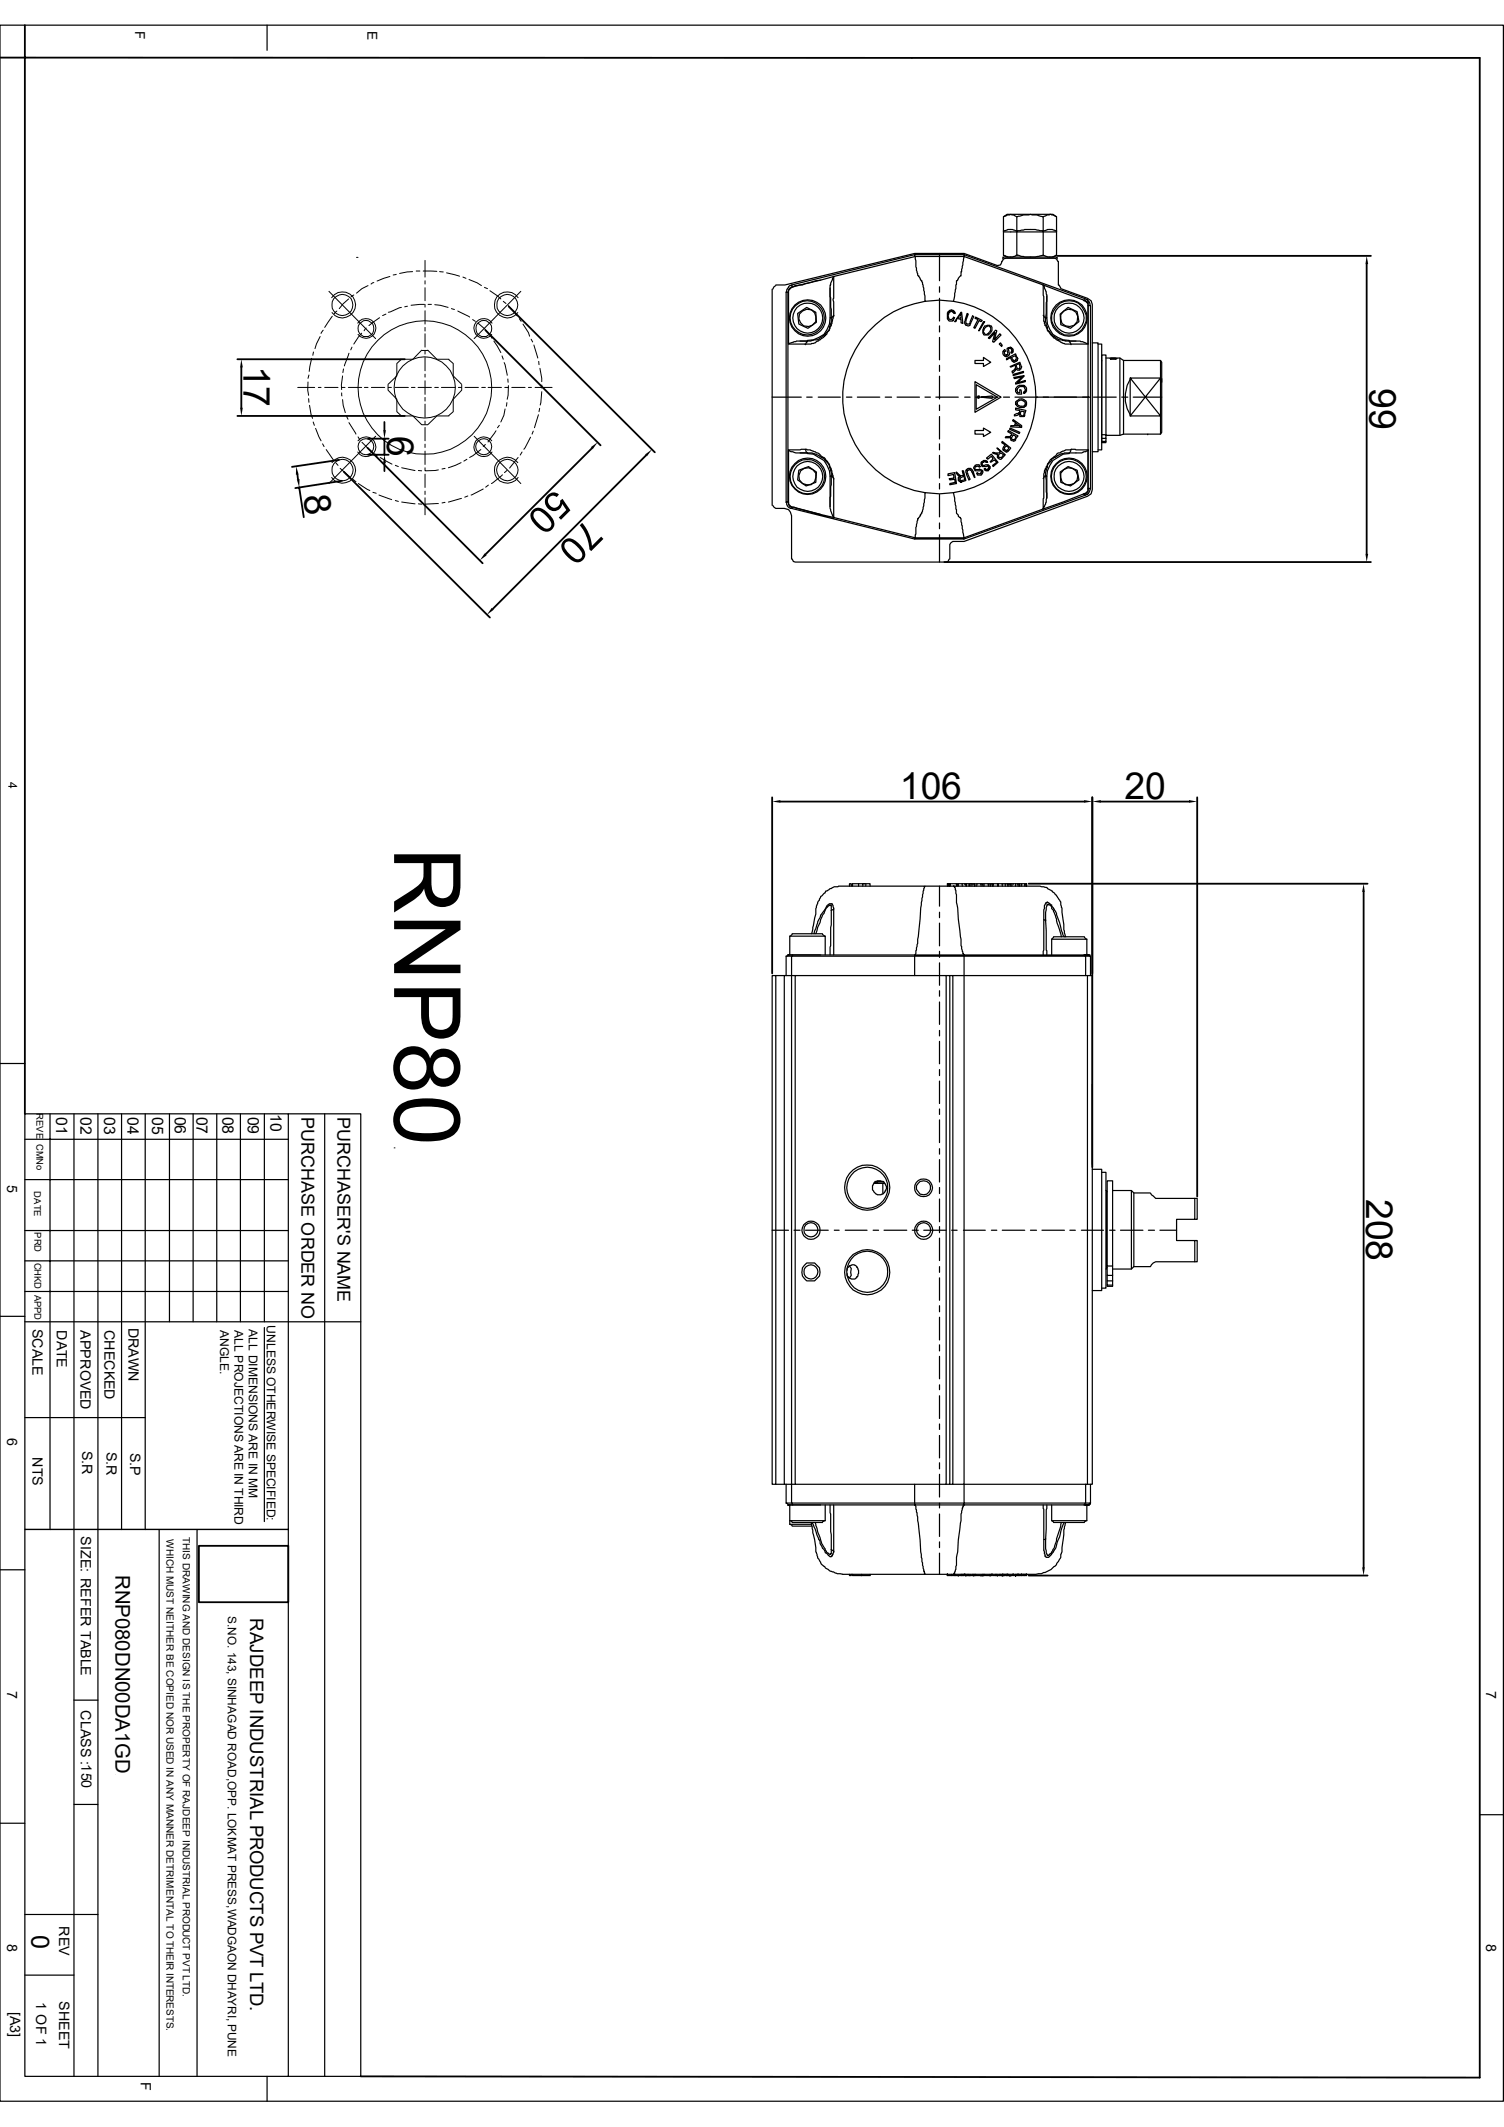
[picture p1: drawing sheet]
<svg xmlns="http://www.w3.org/2000/svg" width="210mm" height="297mm" viewBox="0 0 210 297" stroke-linecap="round" stroke-linejoin="round" font-family="sans-serif">
<g fill="none" stroke="#000" stroke-width=".17">
<path d="M0 3.5h209.9v289.9h-209.9zM37.3 3.5v3.5M108.3 39.9l-.2 .1-.2 .4M108.3 39.8h1.2M110.5 39.8a1.02 1.02 0 0 0-.6 .7l-.1 .3v29.3l.1 .2a.72 .72 0 0 0 .6 .7M114.6 39.1l-.7 .1-1.8 .6a2.03 2.03 0 0 0-1.9 .7l-.1 .1v7.4l1.1-.4h2l.5-.1a1.4 1.4 0 0 0 1.2-.6h.2a2.89 2.89 0 0 0 .9-1.7l.1-.8M116.4 38.6v3.1h-.1a6.5 6.5 0 0 1-.9 5l-.3 .2a3.3 3.3 0 0 1-3.2 1.1h-1.8M116.4 38.6a4.4 4.4 0 0 0-.5 2.6l.2 3.2M127.7 35.6l-17.2 4.2 .1 .2h.2l5.6-1.4M131.2 35.4v3.8M134.6 35.9v-.1h-6.8l-11.4 2.8v.1M134.6 35.6h-6.9l.2 .8v.8a3.6 3.6 0 0 0 .7 1.8l.1 .3a8.1 8.1 0 0 1 .5 2.8 13.5 13.5 0 0 1 15.5 13.4"/>
<path d="M134.6 35.8l-.3 2.1h-.1v.6l-.5 .5a.63 .63 0 0 0-.1 .7l-.5 2.4M139.9 36.5l-.2 .5-.4 .1-4.7-1.7h-6.9l-18.1 4.4M140 36.5l.1-.3 .4-.1h6.8l.2 .1 .2 .3M140 36.2v-.3h7.6v.3M140.1 30.3l.5-.4h6.4l.5 .4M140.1 35.6l.5 .3M142 30.3l.9-.3h.7a4.6 4.6 0 0 1 2.1 .3v2.1h-3.7zM142 32.2a10.1 10.1 0 0 1 3.7 0v3.4a6.8 6.8 0 0 1-3.7 0zM142 32.2l-.7-.2h-.6l-.6 .2v3.4a1.82 1.82 0 0 0 1.9 0M142 30.3a1.96 1.96 0 0 0-1.4-.3l-.5 .3v2.1h1.9M145.7 30.3l.9-.4 .5 .1 .4 .3v2.1h-1.8M145.7 32.2l.9-.2 .9 .2v3.4l-.5 .3"/>
<path d="M147.5 35.6h-.1a1.68 1.68 0 0 1-1.7 0M147.8 36.5v3.3M147.9 39.8l.2 .4M107.8 40.4v30.2M107.8 55.5h4.1M109.9 40.8h.2M110.6 40l-.2 .1a.45 .45 0 0 0-.3 .5l-.1 .2v29.3h.1a.43 .43 0 0 0 .3 .6v.1h.2M111.4 43.8l1.2-.9 1.3 .7 .1 1.4-1.2 .8-1.3-.5zM111.7 47.6h1l-.2 .5M112.1 43.4l.5-.2a1.22 1.22 0 0 1 1.3 .8 1.22 1.22 0 0 1-.5 1.4 1.21 1.21 0 0 1-1.6-.3 1.21 1.21 0 0 1 .3-1.7zM112.6 55.5h.8M114.3 55.5h3"/>
<path d="M115.9 40.2v4.2M116.1 44.4h-.2l-.1 .9-.7 1.4-1.5 .8h-.9M116.4 44.1v-.1l-.2 .4M118.2 55.5h.8M119.7 55.5h3.2M123.6 55.5h.9M125.3 55.5h3.1M129.2 42.1a13.5 13.5 0 0 0-11.5 13.3 13.5 13.5 0 0 0 11.5 13.4M129.2 55.5h.7M130.7 55.5h3.1M131.2 40v.8M131.2 41.7v3.1"/>
<path d="M131.2 45.5v.9M131.2 47.1v3.1M131.2 51v.9M131.2 52.5v3.2M131.2 56.6v.7M131.2 58.2v3.1M132.4 43.5a.7 .7 0 0 1 .7-.2l.3 .5h-.2v-.1a.41 .41 0 0 0-.5-.2 .41 .41 0 0 0-.2 .4l-.1 .2v.2h.1a.34 .34 0 0 0 .3 .3 .34 .34 0 0 0 .3-.3l.2 .1a.53 .53 0 0 1-.6 .4 .53 .53 0 0 1-.4-.7zM134.2 43.6h.1l.2 1.6-.3-.1v-.5l-.6-.1-.1 .4h-.2zM134.2 43.7v.8l-.5-.1 .5-.5zM134.7 55.5h.8M135 43.8l.2 .1-.3 1a.3 .3 0 0 0 .3 .4 .3 .3 0 0 0 .3-.4l.3-.8 .2 .1-.4 .7a.59 .59 0 0 1-.5 .6 .59 .59 0 0 1-.3-.9zM136.1 53.3l3.7 2.2-3.7 2.1z"/>
<path d="M136.1 50.3h1.2v-.4l1 .7-1 .6v-.4h-1.2zM136.2 44.3l1 .4-.2 .2-.3-.2-.6 1.1h-.1l.6-1.2-.5-.2zM136.2 55.5h3.2M136.3 53.7l3 1.8-3 1.6zM136.6 55.3h.1v.3l-.2-.1zM136.6 55.5l.1-.1v.1zM137 55.5l1.5-.2 .1 .1-.1 .2zM137.3 44.9h.2l-.8 1.3zM137.5 45.5h.2a.56 .56 0 0 1 .7 0 .56 .56 0 0 1 .1 .7 .88 .88 0 0 1-1 .6 .6 .6 0 0 1-.2-.9zM137.5 45.8a.67 .67 0 0 1 .8-.2 .76 .76 0 0 1-.7 1.1l-.1-.1a.51 .51 0 0 1 0-.8zM139 46.1l.2 .1-.3 1.3 .7-.9 .2 .2-1 1-.2-.1 .3-1.3-.7 .9-.2-.1zM139.5 48l.2-.1 .3 .3-.1 .2z"/>
<path d="M140 49.1l.3-.3 .1 .2-.1 .1a.3 .3 0 0 0-.1 .3 .3 .3 0 0 0 .3 .2v.1a.62 .62 0 0 0 .1-.8v-.3h.2l.3-.1 .1 .1a.28 .28 0 0 1 .3 .2 .28 .28 0 0 1-.1 .3l-.1 .2-.2-.1a.32 .32 0 0 0 .2-.4 .32 .32 0 0 0-.4-.2l-.1 .1 .1 .4a.46 .46 0 0 1-.3 .6 .46 .46 0 0 1-.6-.4zM140.1 55.5h.9M140.5 50.1l1.3-.7 .2 .5h.1a.43 .43 0 0 1-.4 .6l-.1 .1-.2-.1-.3-.6-.6 .3zM141.1 51.2l1.3-.6 .2 .6h.1l-.1 .3a.45 .45 0 0 1-.8-.1v.3l-.4 .4-.1-.2a.67 .67 0 0 0 .4-.9l-.6 .3zM141.1 59.8l1.3 .6-.1 .1-1.3-.6zM141.2 49.9l.6-.2 .1 .2a.29 .29 0 0 1-.1 .4 .29 .29 0 0 1-.4-.1zM141.5 52.3l1.4-.4v.1l-1.4 .5zM141.5 58.6l1.2 .8v.3l-1.6-.1v-.2h.5l.2-.4-.4-.2zM141.6 52.7l1.4-.2-.9 1 1.1-.4v.2l-1.4 .3v-.1l.9-.9-1.1 .3zM141.7 55.5h3.2M141.8 57l1.5 .3-.2 .5a.32 .32 0 0 1-.4 .4 .26 .26 0 0 1-.3-.2 .26 .26 0 0 1 0-.3l-.3 .3-.5 .1v-.2l.8-.3v-.3l-.6-.1zM141.8 56.1h.1a.75 .75 0 0 1 .9-.4 .75 .75 0 0 1 .5 .8v.1a.87 .87 0 0 1-1.4-.1h-.1z"/>
<path d="M141.8 51l.5-.2 .1 .4a.22 .22 0 0 1-.2 .3 .22 .22 0 0 1-.2-.2zM141.9 59.1l.6 .4-.7-.1zM142 54.1a.75 .75 0 0 1 .9-.3 .75 .75 0 0 1 .4 .8l-.3 .3-.1-.1a.44 .44 0 0 0 .2-.6 .44 .44 0 0 0-.5-.2 .55 .55 0 0 0-.5 .8l.3 .1v-.5h.2l.1 .6h-.5a.57 .57 0 0 1-.2-.9zM142.2 56h.1a.52 .52 0 0 1 .8 .1 .4 .4 0 0 1-.1 .6h-.3a.54 .54 0 0 1-.6-.3l-.1-.1zM142.6 57.4l.4 .1v.3a.26 .26 0 0 1-.3 .3 .26 .26 0 0 1-.2-.4zM145.7 44l.2 .4M145.7 55.5h.7M146 44.4l.1-1.8a3.4 3.4 0 0 0-.2-2.2l-.2-.6 .1 4.2a3 3 0 0 0 .5 2v.2a2.85 2.85 0 0 0 1.1 1.2l.4 .1a3.1 3.1 0 0 0 2.4 .5h1.7v-5.1a.64 .64 0 0 0-.3-.8l-5.9-2.3-11.2-4 .1-.2 17.3 6.3 .4 .8v12.8M146 44.4h.2l.1 .9a2.77 2.77 0 0 0 2.2 2.2h.8M146 44.4v.6l.1 .1a2.72 2.72 0 0 0 .8 1.7l.3 .1a1.89 1.89 0 0 0 1.3 .6h.2v.1h2.1l1.1 .4M146.2 41.3v3.1M147.2 55.5h3.1"/>
<path d="M147.5 42.8a2.28 2.28 0 0 1 3.9 .6 2.17 2.17 0 0 1-.3 2.6l-1.1 .8h-1.4a2.75 2.75 0 0 1-1.7-2.8l.2-.6zM148 43.9l1.1-1 1.3 .6 .3 1.4-1.2 .9-1.4-.5zM148.1 40.3l3.7 1.4 .6 .3 .1 .5v25.9l-.1 .6-.6 .3-17.2 6.3h-1.5l-.5 .4v2.1M150.2 47.6h-.9l.3 .5M151.2 55.5h.7M151.3 42v-.1l.3 .1 .2 .2a.38 .38 0 0 1 .1 .5M151.5 41.7l-.1 .3M152.2 42.7h-.3v12.8h.4v12.8l-.2 .3a.6 .6 0 0 1-.5 .5l-17 6.2M152.5 47.9h.8v15.2h-.8M152.7 55.5h3.2M153.3 48h.5v14.8h-.5M153.8 50.3v.1"/>
<path d="M154.4 50h2l.5 .3h5.2v3M155.1 50l.9 .1-.9 .1-.1-.1zM156.4 50v10.8M156.6 55.5h.9M156.9 50.3v10.3M157.8 52.8l4.3 5.3v-5.3h-4.3v5.3h4.3v2.5h-1.8M157.9 52.8a4.9 4.9 0 0 0 0 5.3M158.2 55.5h4M162.1 50.3l.1 .3v2.8M162.1 52.8l-4.3 5.3M162.2 52.9v7.5l-.1 .2M107.9 70.6l.4 .4h1.2l.6 .2 .3 .3 .1 .5v6.1"/>
<path d="M109.9 70.1h.2M110.1 62.8l.3 .3 .7 .1h1.6M110.6 78.1l.2 .3 .2 .1h21.1l.3-.1 .1-.3M111.5 65.7l1.4-.5 1.1 .7-.1 1.5-1.3 .5-1.2-.9zM111.7 63.2h1M111.8 65.7a1.24 1.24 0 0 1 1.9 .1 1.24 1.24 0 0 1-.5 1.9 1.26 1.26 0 0 1-1.4-.4 1.26 1.26 0 0 1 0-1.6zM112.5 62.7l.2 .6 .9 .1 1.5 .9 .7 1.4 .1 .8h.2M112.7 63.2a3.5 3.5 0 0 1 2.1 .7l.3 .2a2.91 2.91 0 0 1 1 2.2v.2M115.9 66.5v4.2M116.1 66.5l-.1 2.6a4.7 4.7 0 0 0 .2 2.9l.2 .3M116.2 66.4l.2 .5M116.4 72.3l-5.6-1.5h-.2l-.1 .2 17.2 4.3"/>
<path d="M131.2 62v.8M131.2 63.6v3.2M131.2 67.5v.8M131.2 69v3.2M131.2 73v.8M131.2 74.7v3.8M132.4 66.2l.9-.2 .3 1.5-1 .2v-.2l.8-.1-.1-.5-.7 .1-.1-.2h.7l-.1-.5-.7 .1zM133.6 65.9l.4 .5h.5l-.1-.7h.1l.4 1.4-.7 .2v.1l-.2-.2a.29 .29 0 0 1-.2-.2 .29 .29 0 0 1 .1-.3l.2-.2-.4-.2-.2-.3zM134 66.8l.6-.3 .1 .5-.6 .1zM135 65.5a.45 .45 0 0 1 .8 .2l.3 1-.5-1a.33 .33 0 0 0-.4-.1 .33 .33 0 0 0-.2 .4l.5 .9-.2 .1-.3-.9a.4 .4 0 0 1 0-.6zM136.1 60.1h1.2v-.3l1 .6-1 .6v-.4h-1.2zM136.1 65h.1a.45 .45 0 0 1 .7 .2h-.2l-.1-.1h-.2v.1a.23 .23 0 0 0-.3 .1 .23 .23 0 0 0 .1 .3h.5v-.1l.1 .1a.34 .34 0 0 1 .4 .4 .48 .48 0 0 1-.5 .3h-.2l-.1-.1 .1-.2a.32 .32 0 0 0 .3 .2 .32 .32 0 0 0 .3-.3l-.1-.2h-.9v-.3h-.1z"/>
<path d="M137.1 64.5h.1a.45 .45 0 0 1 .7 .1h-.1a.36 .36 0 0 0-.6 .1v.2l.2 .1a.49 .49 0 0 1 .7-.1 .49 .49 0 0 1 .1 .7 .45 .45 0 0 1-.8-.1l.2-.1a.22 .22 0 0 0 .2 .2 .22 .22 0 0 0 .2-.3h.1l-.1-.2-.3 .1a.47 .47 0 0 1-.7-.4zM137.8 64l.6-.6 1 1.2-.7 .6-.1-.2 .6-.4-.3-.4-.6 .4v-.1l.4-.4-.3-.4-.5 .4zM139.2 62.6l1.2 .9-.5 .6a.46 .46 0 0 1-.6-.2 .46 .46 0 0 1 0-.5l-.7-.2h.1h.8l.2-.1zM139.5 63.4l.3-.2 .3 .3-.2 .4a.29 .29 0 0 1-.4 0 .29 .29 0 0 1-.1-.4zM140 61.6l1.1 1-.4 .5a.46 .46 0 0 1-.6-.3h-.1v-.2l.4-.5-.5-.3zM140.5 62.2l.4 .4-.3 .3a.32 .32 0 0 1-.4-.3zM140.8 60.1l1.4 .8-.4 .4a.33 .33 0 0 1-.2 .3 .33 .33 0 0 1-.4-.1h-.1v-.5v.1h-.7l.1-.1h.6l.2-.4-.6-.3zM141.5 60.7l.4 .3-.2 .3a.28 .28 0 0 1-.3 .1 .28 .28 0 0 1-.2-.3zM145.9 66.4l-.2 .4M146.2 66.5v3.1M148 65.9l1.1-.7 1.3 .5 .3 1.3-1.2 .9-1.4-.5zM148.5 65.6l.6-.3a1.23 1.23 0 0 1 1.3 1.7 1.23 1.23 0 0 1-2.1 .3l-.2-.6v-.6z"/>
<path d="M149.3 63.2a3.5 3.5 0 0 0-2 .7 .78 .78 0 0 0-.6 .6l-.2 .1a.54 .54 0 0 0-.2 .6h-.1l-.2 .7v.6M149.3 63.2h.9zM149.6 62.7l-.3 .6-.8 .1-1.5 .9-.7 1.4-.1 .8h-.2M150.2 63.2a1.5 1.5 0 0 0 1.1-.1h.3l.3-.3v4.9a1.11 1.11 0 0 1-.3 1.2l-17 6.2h-6.8l-.1 .2h6.9l-.1-.1 .1-.1-.4-2.7-.1-.1-.3-.2v-.2a.67 .67 0 0 1-.2-.7l-.5-2.4M151.3 69a.54 .54 0 0 0 .6-.7v-12.8h-7.2a13.5 13.5 0 0 1-15.5 13.3 9.5 9.5 0 0 1-.5 2.9l-.6 .7-.2 1.3-.1 1.4-11.4-2.8v-3.5a6.9 6.9 0 0 0-.7-4.1l-.5-.6-.2-.2a4.1 4.1 0 0 0-2.2-1.1l-.2-.1-2.5 .1v6.9a.8 .8 0 0 0 .8 1.1l3.7 1M151.4 69l.1 .1M151.9 62.8h-1.5a3.4 3.4 0 0 0-2.3 .4l-.5 .1-.2 .4a1.99 1.99 0 0 0-1.2 1.5 2.42 2.42 0 0 0-.4 1.7l-.1 4.2a3.8 3.8 0 0 0 .4-2.4l-.1-2.2M151.9 68.2h.3M153.8 60.6v.1h.6M153.8 61.6v.2h.6v-.2M153.8 61.2v.4h.6v-.4M160.3 60.7v-.1h-3.4l-.5 .2h-2v-11.2h-.6v11.6h.6v-.4"/>
<path d="M107.8 136.2h.5v71.1h-.5zM108.3 136.2h1.2M110 133.3h.3v-2.6h4.9v2.7M110 133.3h.1M110.1 133.4h4.5M110.1 133.3l-.2 .2M110.3 133.3h-.2M110.5 133.5h-.7v2.7M110.6 130.4h4.3M110.6 130.5l-.2 .2M110.7 133.3l-.1 .2M111 136.2h21.1v71.1h-21.1z"/>
<path d="M111 136.2h-1.5v71.1h1v2.6h17.2v.2h.1h-17.8M113.3 130.4l.4-1.7a4.2 4.2 0 0 0 .2-1.8l.3-.9 .2-.3 .2-.5 .6-.5 .1-.3h.2l.4-.3 .6-.3h.5l.1-.1h12.1l-.3 .7-.2 1.6-.6 5.7-.3 1.7-17.8-.1M114.9 130.5l.2 .2M116.1 127.1l-.2 6.3M116.1 127.1l.3-.1-.1-.6-.1-.2h-.4l-.3 .2-.9 1.4-.4 .9-.5 1.7M116.1 127.1v-.2a.34 .34 0 0 0-.3-.5 .6 .6 0 0 0-.5 .6h-.1l-.1 .6-.5 .8-.7 2M116.4 127v6.4M118.6 123.7v-.3h.3v.3M119.9 123.4h.6v.3M119.9 123.4v.3M119.9 123.4h-.9v.3M120.5 123.4h1v.3"/>
<path d="M120.6 123.4h.1M120.9 123.4v.3M127.7 136.2v-2.7h-17.2v73.8h.5M129.2 123.7h3.9M131.2 123.7v2.8M131.2 127.4v.7M131.2 128.9v3.2M131.2 132.8v.9M131.2 134.5v3.1M131.2 138.3v.8M131.2 139.9v3.1M132.1 136.2h.5v71.1h-.5"/>
<path d="M132.3 123.4v.3M132.4 123.4v.3v-.3h.1M132.5 123.7v-.3h.1v.3M132.6 123.5v-.1v.3v-.3h1v.3M132.6 136.2h.5v71.1h-.5M133.1 136.2h18.7v71.1h-17.2v2.6h17v-2.6M133.6 123.4h.1v.3M133.8 123.4v.3zM133.8 123.4h.6v.3M134.4 123.4h.5v.3M134.7 123.4v.1M135 123.4l-.1 .1"/>
<path d="M135.3 123.7v-.3h.2v.3M135.3 123.4h-.3v.3M135.5 123.4h.2h-.1M136 123.4v.1M136.1 123.7v-.3v.3M136.1 123.4h-.4v.3M136.2 123.4h.2M136.4 123.7v-.3h.6v.3M137 123.5v-.1h.2v.3M137.3 123.4h.1v.3M137.4 123.4h.6v.3M138 123.4h.3v.3"/>
<path d="M138.3 123.4h.1M138.5 123.4v.1M138.6 123.4h-.3v.3M138.7 123.7v-.3h.7v.3v-.3h.6v.3M138.7 123.4h-.1v.3M139.3 123.4v.1M140 123.4h.4v.3M140 123.4v.1zM140.4 123.4h.3v.3M140.6 123.4v.1M140.7 123.4h.2v.3M140.9 123.4h.2v.3"/>
<path d="M141 123.4v.1M141.1 123.5v-.1h.7v.3M141.3 123.4v.3M141.5 123.4v.1M141.8 123.4v.1zM141.8 123.4h.4v.3M142.2 123.5v-.1h.2v.3M142.3 123.4v.3M142.4 123.4h.3v.1M142.7 123.4v.3zM142.7 123.4h.4v.3M143.1 123.4h.2v.3"/>
<path d="M143.3 123.4v.3v-.3M145.8 128.4v4.3l-.1 .7M146 128.6l.1-1.6a.62 .62 0 0 1 .2-.7l.3 .1 .3 .2v.3l.2 .2 1.1 3.7M146.9 131.1h4.9v2.2h.2M147.1 130.9l-.2 .2v2.2M147.1 130.8h4.3M148.6 130.8a5 5 0 0 1-.6-2l-.6-1.6a2.28 2.28 0 0 0-1.1-1.2v-.1l-.2 .1-.1 .2a2.58 2.58 0 0 0-.2 1.5v.7l.2 .1 .2 4.9M148.8 130.8l-.3-1-.2-3-.2-.4a1.68 1.68 0 0 0-.5-1.2 4 4 0 0 0-1.8-1.4l-.6-.1h-12.1l.2 .1 .2 .5 .1 1.7 .1 .8 .1 1.5 .4 2.8v1l.3 1.1 .1 .2h-6.9v.1h6.9v73.8h-1.5M151.3 133.4h.6h-17.4h.1v.1h17v2.7M151.4 133.3l.1 .2M151.4 130.9l.3 .2M151.6 133.5h.7v2.7"/>
<path d="M151.8 133.3h.4M151.8 136.2h.7v71.1h-.7M151.9 133.3h.3v.2zM0 148.5h3.5M3.5 159.1h36.8M3.5 155.5h36.8v58.1h-36.8zM7 155.5v58.1M10.3 155.5v134.4M13.7 155.5v134.4M17 155.5v58.1M20.3 155.5v58.1M23.7 155.5v29.1"/>
<path d="M27 155.5v29.1M30.3 155.5v29.1M33.6 155.5v29.1M36.9 155.5v29.1M40.3 155.5h10.1v134.4h-10.1M45.3 155.5v134.4M131.2 143.9v.8M131.2 145.4v3.1M131.2 149.4v.8M131.2 151v3.1M131.2 154.9v.7M131.2 156.4v3.2"/>
<path d="M152.5 151.4v11.2M3.5 164.7h36.8M3.5 171.8h36.8M3.5 176.1h36.8M107.8 171.8h2.3M110.9 171.8h.8M112.3 176.7l.3-.3h1.1l.4 .3a1.21 1.21 0 0 1 .4 1.4 1.21 1.21 0 0 1-1.3 .8h-.6a1.41 1.41 0 0 1-.3-2.2zM112.5 171.8h3.2M116.5 171.8h.7M118 171.8h3.1M118.6 176.8a.63 .63 0 0 1 1 .2 1.08 1.08 0 0 1-.1 1.5 .8 .8 0 0 1-1.2-.7M118.6 176.8l-.2 .2-.1 .4"/>
<path d="M118.6 176.8l.3 .3-.1 .6 .1 .4-.3 .3M121.9 171.8h.8M122.1 165.1l.2 .1h1.2h-1.4M122.2 165h.2a.86 .86 0 0 1 1.3 .6 1.02 1.02 0 0 1-.3 1 .92 .92 0 0 1-1.5-.4h-.1v-.6zM123.2 165h-.8v.1l.2 .1M123.3 165.2v1.5M123.4 171.8h3.2M127.4 171.8h.8M129 171.8h3.1M131.2 160.4v.8M131.2 161.9v3.2M131.2 165.8v.9"/>
<path d="M131.2 167.4v3.2M131.2 171.3v.8M131.2 172.9v3.1M131.2 176.9v.8M131.2 178.4v3.2M132.9 171.8h.7M134.5 171.8h3.1M138.4 171.8h.8M140 171.8h3.1M143.9 171.8h.8M145.5 171.8h3.1M149.4 171.8h.8"/>
<path d="M151 171.8h3.1M152.5 163.3h1.3v16.9h-1.3M153.8 163.7h.6v16.2h-.6M154.4 166.2h.1v11h-.1M154.5 166.4h.1M154.5 177h.1M154.6 164.9h.8v11.9h-.8zM154.6 176.8v1.3h.8v-1.3M154.6 178.1v.8h.8v-.8M154.6 178.9v.6h.8v-.6M154.6 179.5v.1h.8v-.1M154.9 171.8h.8"/>
<path d="M155.4 166.2h2.6l.3 .4h2.3l.8 .7h5.4v3h-2.5v2.9h2.5v3h-5.4l-.4 .2-.4 .5h-2.3l-.3 .3h-2.6M156.5 171.8h3.1M158 166.2v11M158.3 166.6v10.3M160.4 171.8h.8M162 171.8h2.3M166.8 167.3h.4v3h-.4M166.8 173.2h.4v3h-.4M0 183.8h3.5M3.5 180.3h36.8M3.5 184.6h46.9M3.5 198h16.8"/>
<path d="M36.9 185.4v27.1M131.2 182.3v.9M131.2 183.9v3.2M131.2 187.8v.8M131.2 189.4v3.1M131.2 193.4v.7M131.2 194.9v3.2M131.2 198.8v.8M0 219.2h3.5M3.5 213.6h36.8v76.3h-36.8zM22.2 213.6v76.3M27.5 213.6v76.3"/>
<path d="M108.3 207.3h1.2M109.8 207.3v2.6h.7M109.9 209.9l.2 .2M110.1 210.1h4.5M110.1 210.1l.2 .1-.3-.1v.1M110.3 210.1v2.8h3M110.4 212.3l.2 .2M110.4 212.9l.2 .1M110.6 212.6h4.3M110.6 209.9l.1 .2M110.6 213.1h2.7M113.2 212.6l.2 .5 .1 .9a8 8 0 0 1 .4 2.7l.1 .2a4 4 0 0 0 1.2 2 4.5 4.5 0 0 0 2.5 .9h15.4"/>
<path d="M113.8 212.6l.3 .8a9.3 9.3 0 0 0 1.4 3.4l.3 .2a.26 .26 0 0 0 .3-.1 .26 .26 0 0 0 0-.3v-.2M115.1 212.3l-.2 .2M115.2 210.1v2.2h-4.9M115.9 210.1l.2 6.3M116.1 216.4l.3 .3M116.4 210.1v6.7l-.1 .2h-.1a.26 .26 0 0 1-.1 .3 .26 .26 0 0 1-.3 0l-.1-.2a1.08 1.08 0 0 1-.6-.7l-.2-.2-.4-.7v-.3l-1.1-2.6M118.6 219.8v.2h.3v-.2M119 219.8v.2h2.5v-.2M120.3 219.8v.2h-.1M127.7 207.3v2.6h6.9v.2h-6.8l.3 1.7 .6 5.7 .3 1.9h.1l.1 .4M131.2 200.4v3.2M131.2 204.3v.8"/>
<path d="M131.2 205.9v3.1M131.2 209.9v.7M131.2 211.4v3.1M131.2 215.3v.8M131.2 216.9v2.9M132.3 219.8v.2v-.2M132.9 219.8v.2h.5v-.2M134.2 219.8v.2h.1v-.2M134.5 219.8v.2h-.2M134.5 219.8v.2h.1M134.7 219.8v.2h.1M134.8 219.8v.2h.2v-.2"/>
<path d="M135.2 219.8v.2h-.2M135.5 219.8v.2h.3M135.8 219.8v.2h.3M136 219.8v.3M136.1 219.8v.2h.1v-.2M137.2 219.8v.2h-1M137.3 219.8v.2h-.1M137.5 219.8v.2h-.2M138.3 219.8v.3M138.5 219.8v.2h-.9M139 219.8v.2h.2v-.2M139.6 219.8v.2h-.4"/>
<path d="M139.8 219.8v.2h-.2M140 219.8v.2h-.2M140 219.8v.3M140.3 219.8v.2h-.3M140.4 219.8v.2h-.1M140.6 219.8v.2h.2v-.2M141.4 219.8v.2h-.6M141.5 219.8v.2h.3v.1v-.3M142 219.8v.2h-.2M142.2 219.8v.2v-.2M142.4 219.8v.2h-.4M142.6 219.8v.2h-.2"/>
<path d="M142.7 219.8v.2h.3v-.2v.2h.2v-.2v.2M142.9 219.8v.2zM143.3 219.8v.2zM143.3 219.8v.2M145.7 210.1v.6h.1v3.6a8.1 8.1 0 0 0 0 2.7h.1a.39 .39 0 0 0 .3 .5 .39 .39 0 0 0 .5-.3l.7-1.1 .8-2.6 .4-.9M146 214.9v.1h-.2M146.2 210.1l-.2 4.8M146.9 210.1v2.2l.2 .2M147.1 212.6h4.3M148.2 212.6l-.7 2.3a3.5 3.5 0 0 1-1.1 2.3 .48 .48 0 0 1-.3-.6l-.1-1.7M151.3 210.1h.6h-17.3l-.1 .2-.3 1.1v.9l-.6 5.3a4.2 4.2 0 0 1-.4 2.2h-.1h11.6a3.8 3.8 0 0 0 3.1-1.7l.3-.6v-.5l.2-.3 .2-3.1 .3-1M151.5 209.9l-.1 .2"/>
<path d="M151.7 212.3l-.3 .2M151.8 210.1v2.2h-4.9M151.9 210.1h.2l.2-.2-.2 .2zM152.2 209.9l-.4 .3 .1-.1M152.3 207.3v2.6h-.7M10.3 237.4h3.4M132.3 220h.6M133.3 220h.9M133.8 220v.1M134.5 220h.1M134.9 220v.1M135.2 220h.3h-.2"/>
<path d="M137 220v.1M137.2 220v.1M138.6 220h.4M139.3 220v.1M140 220v.1M140.5 220h.1M141 220v.1M141.1 220v.1M142.6 220h.1zM0 254.6h3.5M10.3 252h3.4M206.6 253.4h3.3"/>
<path d="M3.5 267.3h10.2M3.5 275.8h6.8M37.3 289.9v3.5"/>
<circle cx="112.7" cy="44.4" r="2.38"/>
<circle cx="112.8" cy="44.4" r="2.54"/>
<circle cx="112.8" cy="44.4" r="2.1"/>
<circle cx="149.3" cy="44.4" r="2.54"/>
<circle cx="149.3" cy="44.4" r="2.11"/>
<circle cx="149.3" cy="44.4" r="1.22"/>
<circle cx="112.7" cy="66.6" r="2.4"/>
<circle cx="112.8" cy="66.5" r="2.54"/>
<circle cx="112.8" cy="66.5" r="2.08"/>
<circle cx="149.2" cy="66.5" r="2.42"/>
<circle cx="149.3" cy="66.5" r="2.1"/>
<circle cx="149.3" cy="66.5" r="2.54"/>
<circle cx="113.2" cy="171.7" r=".99"/>
<circle cx="113.2" cy="177.6" r=".99"/>
<circle cx="113.3" cy="171.8" r="1.27"/>
<circle cx="121.1" cy="165.8" r="3.2"/>
<circle cx="121.1" cy="177.6" r="2.87"/>
<circle cx="121.1" cy="177.7" r="3.2"/>
<circle cx="121.1" cy="165.9" r="2.87"/>
<circle cx="128.9" cy="165.8" r="1.24"/>
<circle cx="129" cy="171.7" r=".99"/>
<circle cx="129" cy="171.8" r="1.26"/>
<circle cx="129" cy="165.9" r=".98"/>
</g>
<path d="M1 195.6h.4v3.5h-.4M1 202.6h.4v3.6h-.4" fill="none" stroke="#fff" stroke-width=".14"/>
<g fill="none" stroke="#000" stroke-width=".25">
<path d="M0 8l206.6 .1v282l-156.2-.2M3.5 3.5v152M147.7 35.7h43.7M190.8 36.9v40.4M33.1 50.2h23.4M33.1 58.1h23.4M33.7 51.3v5.6M53.7 58.9v1.2M67.8 46.1l16.1 16.1M71 42.8l20.4 20.4M41.5 66.3l.1 .6M41.8 68.1l.6 4.1"/>
<path d="M47.3 64.2l-6.5 1M47.8 67.1l-6.6 1.1M48 65.9l20.4 20.3M51.3 62.5l16.1 16.2M51.4 61.3h2.9M51.4 63.5h2.9M53.7 61.3v2.2M53.7 64.6v1.2M82.6 62.6l-14.8 14.8M90.2 63.6l-21.4 21.4M131.9 78.5h59.5M107.8 111.3v24.6"/>
<path d="M109 111.9h42.4M152.5 111.3v51.7M153.7 111.9h12.3M167.2 111.3v55.8M143.6 123.4h47.4M190.4 124.5v94.4M27.8 215.9h12.5v7.8h-12.5zM143.6 220h47.4"/>
</g>
<path d="M55 119.3h9.3v4.1a3 3 0 0 1-1.1 2.9 2.56 2.56 0 0 1-4-2.2l-.4 .7-.6 .5-3.2 2.1v-1.5l1.9-1.2a5.1 5.1 0 0 0 2.1-1.9l.1-.6v-1.7h-4.1zM60.2 120.5v2.6a1.96 1.96 0 0 0 1.3 2.3 1.47 1.47 0 0 0 1.8-1.5v-3.4zM55 128.6h9.3v1.2l-7.2 4.9h7.2v1.2h-9.3v-1.3l7.2-4.8h-7.2zM55 138h9.3v3.5a3.3 3.3 0 0 1-1.1 3.1 2.81 2.81 0 0 1-4.4-2.4v-3h-3.8zM59.9 139.2v2.4a1.78 1.78 0 0 0 1.3 2.2 1.59 1.59 0 0 0 2-1.8v-2.8zM55.7 146.9a2.6 2.6 0 0 1 4.2 .5l.2 .4a2.16 2.16 0 0 1 2.2-1.4 2.16 2.16 0 0 1 1.9 1.8 2.69 2.69 0 0 1-1.9 3.5 1.92 1.92 0 0 1-2.2-1.3 2.62 2.62 0 0 1-2.7 1.7 2.62 2.62 0 0 1-2.4-2 3.4 3.4 0 0 1 .7-3.2zM60.4 149.1a1.5 1.5 0 0 0 3 0 1.5 1.5 0 0 0-3 0zM55.8 149.1a1.9 1.9 0 0 0 3.8 0 1.9 1.9 0 0 0-3.8 0zM55.5 154.6a5.3 5.3 0 0 1 4.1-1.2 5.7 5.7 0 0 1 3.9 1.1 2.79 2.79 0 0 1 .6 2.9 2.79 2.79 0 0 1-2.3 1.8 9.4 9.4 0 0 1-5.6-.5 2.75 2.75 0 0 1-.7-4.1zM56.3 155.3a1.61 1.61 0 0 0 .9 2.7 10.9 10.9 0 0 0 5.1-.1 1.61 1.61 0 0 0 1.1-1.7 1.61 1.61 0 0 0-1.4-1.4 10.6 10.6 0 0 0-5.1 .1z" fill="#000"/>
<g fill="#000">
<path d="M190.8 35.7l.3 1.2h-.4zM33.7 50.2l.2 1.1h-.4zM33.5 56.9h.4l-.2 1.2zM41.4 65.1l.3 1.2h-.4zM41.4 66.9h.4v1.2zM53.5 60.1h.4l-.2 1.2zM53.7 63.5l.2 1.1h-.4zM67.7 77.3l.2 .3-.9 .6zM82.5 62.4l.9-.6-.6 .9zM90.1 63.5l1-.8-.8 1zM190.7 77.3h.4l-.3 1.2zM68.7 84.9l.3 .2-1 .8z"/>
<path d="M107.8 111.9l1.2-.2v.4zM151.4 111.7l1.1 .2-1.1 .2zM152.5 111.9l1.2-.2v.4zM166 111.7l1.2 .2-1.2 .2zM190.4 123.4l.2 1.1h-.4zM190.2 218.9h.4l-.2 1.1z"/>
</g>
<g fill="none" stroke="#000" stroke-width=".14">
<path d="M49.8 35.9h.2M51.4 39.9l-.9 .4-.7 .6M52.2 39.5l-.4 .2M54.4 38.6l-1.7 .6M55.3 38.3l-.4 .1M57.6 37.9l-1.8 .3M58.1 37.8h.5M59.1 37.8l1.9 .1M59.4 36.4v2.3M59.4 39.2v.5M61.4 37.9l.5 .1M62.4 38.1l1.8 .5"/>
<path d="M64.6 38.7l.5 .2M65.5 39l1.1 .5 .6 .4M41.6 54.1h2.3M43 53.3v1.2l.1 .7M43.1 55.7v.5M43.1 52.4l-.1 .4M43.2 56.6l.2 1.3 .2 .5M43.5 50l-.3 1.9M43.7 58.9l.2 .5M43.8 49.1l-.1 .5M44.1 59.8l.7 1.8M44.5 54.1h.3"/>
<path d="M44.7 47l-.5 1-.2 .7M45.1 46.1l-.3 .5M45.3 54.1h1.9M45.9 40.7l6.6 6.6M46.3 41.6a1.82 1.82 0 0 1 2.7-.4 1.82 1.82 0 0 1 .1 2.7 1.82 1.82 0 0 1-2.7-.3M46.4 44.2l-1.1 1.5M47 43.4l-.3 .4M47.7 54.1h.5M47.7 54.9l.1 .4M47.8 52.5l-.1 1.3v.6M47.8 55.8l.1 .8 .3 1M48 51.5l-.1 .5"/>
<path d="M48.4 58.1l.2 .4M48.6 54.1h1.9M48.7 41.7l-.8 .7-.5 .7M48.7 49.3l-.6 1.8M48.7 59l1 1.6M49.1 48.5l-.1 .4M49.4 41.2l-.4 .2M50 45.1a1.38 1.38 0 0 1 2-.3 1.38 1.38 0 0 1 .1 2.1 1.38 1.38 0 0 1-2.1-.2M50.5 46.5l-1.1 1.5M50.9 54.1h.5M51.1 45.8l-.3 .4M51.9 54.1h1.8"/>
<path d="M53 44.4l-1.5 1.1M53.9 43.9l-.5 .2M54.2 53.8v.7l1.2 1.3v1.7l.6 .5M54.2 54.1h.5M55.2 54.1h1.8M56 58.1h1.7l1.2 1.2M56 50.2l-.6 .6v1.7l-1.2 1.2M56 42.9l-1.8 .7M56.9 42.8h-.4M57.4 54.1h.6M58.4 54.1h1.8M58.9 48.9l-1.2 1.3h-1.7"/>
<path d="M58.9 48.9h.8M59.3 42.5l-1.9 .1M59.4 40.2v1.8M59.4 42.5v.4M59.4 43.4v1.9M59.4 45.7v.5M59.4 46.6v1.9M59.4 49v.4M59.4 49.9v1.9M59.4 52.2v.5M59.4 53.2v1.9M59.4 55.5v.5"/>
<path d="M59.4 56.4v1.9M59.4 58.8v.4M59.4 59.7v1.9M59.7 48.9l1.3 1.3h1.7M59.8 42.5h.4M60.7 42.5l1.9 .4M60.7 54.1h.5M61.6 54.1h1.9M62.7 50.2l.6 .6v1.7l1.2 1.2M62.7 58.1h-1.7l-1.3 1.2h-.8M63 43.1l.5 .1M63.9 43.4l1.7 .9"/>
<path d="M64 54.1h.4M64.5 53.8v.7l-1.2 1.3v1.7l-.6 .5M64.9 54.1h1.9M66 44.6l.4 .3M66.8 45.1l.9 .9 .4 .5M67.3 54.1h.5M67.6 40.1l.5 .2M68.2 54.1h1.8M68.4 40.6l1.5 1.1M68.4 46.8l.3 .4M68.7 45.1a1.38 1.38 0 0 0-2-.3 1.38 1.38 0 0 0-.1 2.1 1.38 1.38 0 0 0 2.1-.2M69 47.6l.9 1.6"/>
<path d="M69.7 59.4l-.2 .3M70.1 49.7l.2 .5M70.3 42.1l.4 .3M70.4 50.6l.4 1.8M70.5 54.1h.5M70.5 57.1l-.1 .9-.5 .9M70.8 56.2l-.1 .5M70.9 52.9l.1 .5M71 42.7l1.2 1.4M71 53.8v1.4l-.2 .6M71.5 54.1h1.8M72.3 41.6a1.8 1.8 0 0 0-2.6-.4 1.8 1.8 0 0 0-.1 2.7 1.8 1.8 0 0 0 2.7-.3"/>
<path d="M72.5 44.5l.3 .4M72.7 40.7l-6.5 6.6M73 45.3l.8 1.1 .2 .5M73.8 54.1h.4M74.2 47.4l.2 .4M74.5 48.2l.6 1.8M74.7 54.1h2.4M75.2 57.9l-.6 1.8M75.2 50.5l.1 .4M75.4 57l-.1 .5M75.4 51.4l.2 1.9M75.6 54.7l-.2 1.9"/>
<path d="M75.6 53.8v.4M45 62l.3 .4M45.6 62.8l1 1.5M46.4 64.6a1.82 1.82 0 0 1 2.7-.3 1.82 1.82 0 0 1-.1 2.8 1.82 1.82 0 0 1-2.7-.4M46.9 64.6l.3 .4M47.5 65.4l1.4 1.3M49.3 66.9l.4 .4M50 61l.2 .4M50 61.6a1.38 1.38 0 0 1 2.1-.2 1.38 1.38 0 0 1-.1 2 1.38 1.38 0 0 1-2-.3M50 67.5l1.6 1M50.5 61.8l1.4 1.3M52.1 68.7l.4 .2"/>
<path d="M52.3 63.4l.4 .3M52.5 60.9l-6.6 6.6M52.9 69.1l1.8 .7M53.1 63.9l1.6 .9M55.2 69.9l.4 .1M55.2 65l.4 .2M56.1 70.1l1.9 .3M56.1 65.3l1.9 .4M58.4 65.7h.5M58.4 70.4h.5M59.4 65.3v.4l1.8-.1M59.4 66.2v1.9"/>
<path d="M59.4 68.6v.4M59.4 69.5v2.4M59.4 62v.5M59.4 63v1.9M61.2 70.3l-1.8 .1M62.1 70.1l-.4 .1M62.1 65.4l-.4 .1M64.4 64.6l-1.8 .7M64.4 69.6l-1.8 .5M65.2 64.1l-.4 .3M65.3 69.3l-.4 .1M66.2 60.9l6.5 6.6"/>
<path d="M67.1 62.8l-1.5 1.1M67.5 68.3l-1.7 .8M67.8 62.1l-.3 .3M68.2 67.7l-.4 .3M68.7 61.6a1.38 1.38 0 0 0-2.1-.2 1.38 1.38 0 0 0 .1 2 1.38 1.38 0 0 0 2-.3M69.3 60.2l-1.1 1.5M70.1 66.3l-1.5 1.2M70.8 65.7l-.4 .3M72.3 64.6a1.8 1.8 0 0 0-2.7-.3 1.8 1.8 0 0 0 .1 2.7 1.8 1.8 0 0 0 2.6-.3M72.3 63.9l-1.1 1.5M72.9 63.1l-.3 .4M74.1 61l-.9 1.7"/>
<path d="M74.5 60.2l-.2 .4"/>
<circle cx="47.8" cy="42.6" r="1.48"/>
<circle cx="51.1" cy="45.9" r="1.11"/>
<circle cx="59.3" cy="54.1" r="4.3"/>
<circle cx="59.3" cy="54.1" r="9.3"/>
<circle cx="67.6" cy="45.9" r="1.13"/>
<circle cx="70.8" cy="42.6" r="1.48"/>
<circle cx="47.8" cy="65.6" r="1.49"/>
<circle cx="51.1" cy="62.4" r="1.12"/>
<circle cx="67.6" cy="62.4" r="1.12"/>
<circle cx="70.8" cy="65.6" r="1.49"/>
</g>
<g font-size="5.2">
<text x="34" y="51.1" transform="rotate(90 34 51.1)">17</text>
<text x="191.2" y="54.2" transform="rotate(90 191.2 54.2)">99</text>
<text x="54.1" y="60.9" transform="rotate(90 54.1 60.9)">6</text>
<text x="42.3" y="69.2" transform="rotate(81 42.3 69.2)">8</text>
<text x="77.5" y="68.2" transform="rotate(135 77.5 68.2)">50</text>
<text x="81.8" y="72.5" transform="rotate(135 81.8 72.5)">70</text>
<text x="125.6" y="111.6">106</text>
<text x="157" y="111.6">20</text>
<text x="190.8" y="167.4" transform="rotate(90 190.8 167.4)">208</text>
</g>
<text font-size="3.5" x="4.4" y="270.2" transform="rotate(90 4.4 270.2)">0</text>
<text font-size="2.8" x="16.1" y="219.9" transform="rotate(90 16.1 219.9)">RNP080DN00DA1GD</text>
<text font-size="2.6" x="34.9" y="226" transform="rotate(90 34.9 226)">RAJDEEP INDUSTRIAL PRODUCTS PVT LTD.</text>
<g font-size="2.5">
<text x="42.1" y="155.9" transform="rotate(90 42.1 155.9)">PURCHASE ORDER NO</text>
<text x="47.1" y="155.9" transform="rotate(90 47.1 155.9)">PURCHASER'S NAME</text>
</g>
<g font-size="2.2">
<text x="7.8" y="156" transform="rotate(90 7.8 156)">01</text>
<text x="11.3" y="156" transform="rotate(90 11.3 156)">02</text>
<text x="14.6" y="156" transform="rotate(90 14.6 156)">03</text>
<text x="17.8" y="156" transform="rotate(90 17.8 156)">04</text>
<text x="21.3" y="156" transform="rotate(90 21.3 156)">05</text>
<text x="24.4" y="155.9" transform="rotate(90 24.4 155.9)">06</text>
<text x="27.4" y="155.9" transform="rotate(90 27.4 155.9)">07</text>
<text x="31.1" y="155.9" transform="rotate(90 31.1 155.9)">08</text>
<text x="34.6" y="155.9" transform="rotate(90 34.6 155.9)">09</text>
<text x="37.8" y="155.6" transform="rotate(90 37.8 155.6)">10</text>
</g>
<g font-size="2">
<text x="1" y="165.4" transform="rotate(90 1 165.4)">5</text>
<text x="4.5" y="185.5" transform="rotate(90 4.5 185.5)">SCALE</text>
<text x="8" y="185.7" transform="rotate(90 8 185.7)">DATE</text>
<text x="11.3" y="185.7" transform="rotate(90 11.3 185.7)">APPROVED</text>
<text x="14.6" y="185.7" transform="rotate(90 14.6 185.7)">CHECKED</text>
<text x="17.9" y="185.4" transform="rotate(90 17.9 185.4)">DRAWN</text>
<text x="1" y="200.8" transform="rotate(90 1 200.8)">6</text>
<text x="4.5" y="203.5" transform="rotate(90 4.5 203.5)">NTS</text>
<text x="11.5" y="202.6" transform="rotate(90 11.5 202.6)">S.R</text>
<text x="14.9" y="202.7" transform="rotate(90 14.9 202.7)">S.R</text>
<text x="18.2" y="202.9" transform="rotate(90 18.2 202.9)">S.P</text>
<text x="11.3" y="214.5" transform="rotate(90 11.3 214.5)">SIZE: REFER TABLE</text>
<text x="1" y="236.1" transform="rotate(90 1 236.1)">7</text>
<text x="11.3" y="238.8" transform="rotate(90 11.3 238.8)">CLASS :150</text>
<text x="207.5" y="236.1" transform="rotate(90 207.5 236.1)">7</text>
<text x="8.3" y="268.9" transform="rotate(90 8.3 268.9)">REV</text>
<text x="1" y="271.5" transform="rotate(90 1 271.5)">8</text>
<text x="207.5" y="271.5" transform="rotate(90 207.5 271.5)">8</text>
<text x="1.4" y="280.9" transform="rotate(90 1.4 280.9)">[A3]</text>
<text x="5" y="279.6" transform="rotate(90 5 279.6)">1 OF 1</text>
<text x="8.3" y="279.4" transform="rotate(90 8.3 279.4)">SHEET</text>
<text x="19.7" y="290.7" transform="rotate(90 19.7 290.7)">F</text>
</g>
<g font-size="1.9">
<text x="18.9" y="4.3" transform="rotate(90 18.9 4.3)">F</text>
<text x="51.3" y="4.3" transform="rotate(90 51.3 4.3)">E</text>
</g>
<text font-size="1.8" fill="#810000" x="55" y="160" transform="rotate(90 55 160)">.</text>
<g font-size="1.7">
<text x="1.2" y="109.3" transform="rotate(90 1.2 109.3)">4</text>
<text x="30.7" y="185.7" transform="rotate(90 30.7 185.7)">ANGLE.</text>
<text x="32.8" y="185.7" transform="rotate(90 32.8 185.7)">ALL PROJECTIONS ARE IN THIRD</text>
<text x="34.8" y="185.6" transform="rotate(90 34.8 185.6)">ALL DIMENSIONS ARE IN MM</text>
<text x="37.3" y="185.1" transform="rotate(90 37.3 185.1)">UNLESS OTHERWISE SPECIFIED:</text>
<text x="31.8" y="225.7" transform="rotate(90 31.8 225.7)">S.NO. 143, SINHAGAD ROAD,OPP. LOKMAT PRESS,WADGAON DHAYRI, PUNE</text>
</g>
<g font-size="1.4">
<text x="23.2" y="214.9" transform="rotate(90 23.2 214.9)">WHICH MUST NEITHER BE COPIED NOR USED IN ANY MANNER DETRIMENTAL TO THEIR INTERESTS.</text>
<text x="25.5" y="214.6" transform="rotate(90 25.5 214.6)">THIS DRAWING AND DESIGN IS THE PROPERTY OF RAJDEEP INDUSTRIAL PRODUCT PVT LTD.</text>
</g>
<g font-size="1.3">
<text x="5.1" y="155.5" transform="rotate(90 5.1 155.5)">REVE CMNo</text>
<text x="4.8" y="166.4" transform="rotate(90 4.8 166.4)">DATE</text>
<text x="4.8" y="172.1" transform="rotate(90 4.8 172.1)">PRD</text>
<text x="4.8" y="176.3" transform="rotate(90 4.8 176.3)">CHKD APPD</text>
</g>
</svg>
